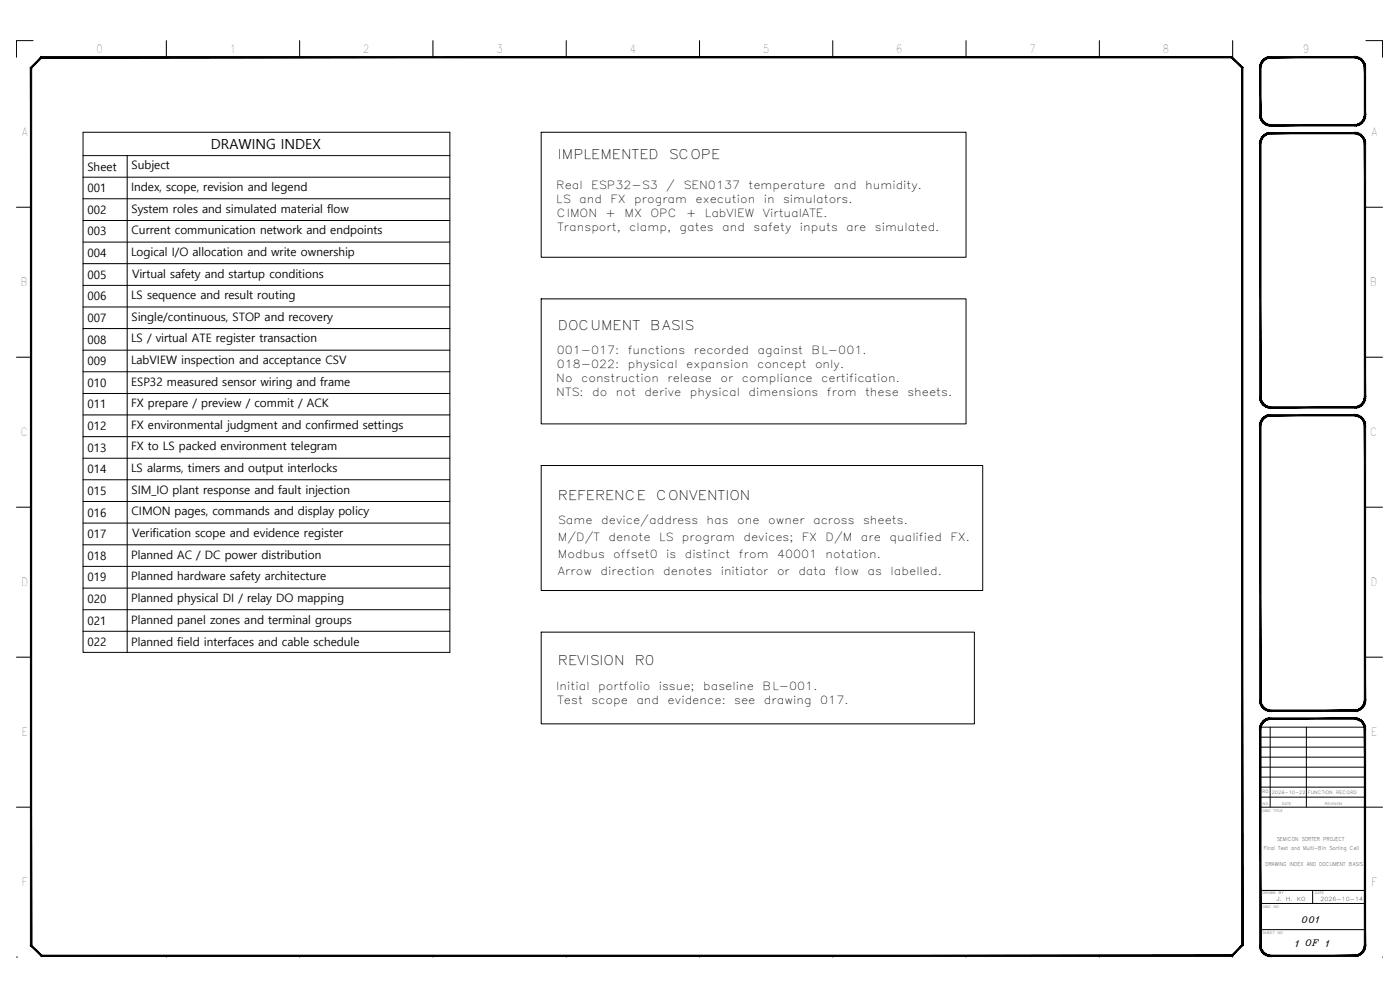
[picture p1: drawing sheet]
<svg xmlns="http://www.w3.org/2000/svg" width="420mm" height="297mm" viewBox="0 0 420 297" stroke-linecap="round" stroke-linejoin="round" font-family="sans-serif">
<g fill="none" stroke="#000" stroke-width=".3">
<path d="M9.9 12.2h-5v5M49.9 12.2v5M89.9 12.2v5M129.9 12.2v5M169.9 12.2v5M209.9 12.2v5M249.9 12.2v5M289.9 12.2v5M329.9 12.2v5M369.9 12.2v5M409.9 12.2h5v5M24.9 39.7h110.1v156h-110.1z"/>
<path d="M162.4 39.7h127.5v37.5h-127.5zM372.8 20.3v17.6M24.9 46.7h110.1M24.9 53.2h110.1M24.9 59.6h110.1M38.2 46.7v149M4.9 62.2h4.4M24.9 66.2h110.1M24.9 72.6h110.1M24.9 79.1h110.1M409.9 62.2h5M24.9 85.6h110.1"/>
<path d="M24.9 92.1h110.1M24.9 98.6h110.1M162.4 89.7h127.5v37.5h-127.5zM4.9 107.2h4.4M24.9 105.1h110.1M24.9 111.5h110.1M24.9 118.1h110.1M409.9 107.2h5M24.9 124.5h110.1M24.9 131h110.1M24.9 137.5h110.1M162.4 139.7h132.5v37.5h-132.5z"/>
<path d="M4.9 152.2h4.4M24.9 143.9h110.1M24.9 150.5h110.1M24.9 156.9h110.1M409.9 152.2h5M24.9 163.5h110.1M24.9 169.9h110.1M24.9 176.5h110.1M4.9 197.2h4.4M24.9 182.9h110.1M24.9 189.4h110.1M162.4 189.7h130v27.5h-130z"/>
<path d="M409.9 197.2h5M378.3 218.2h31.4M381.2 218.2v24M392.1 218.2v24M378.2 239.2h31.4M378.3 236.2h31.3M378.3 233.2h31.3M378.3 230.2h31.3M378.3 227.2h31.4M378.3 224.2h31.4M378.3 221.2h31.4M4.9 242.2h4.4"/>
<path d="M372.8 259.4v24.2M378.2 242.2h31.4M409.9 242.2h5M378.2 278.9h31.4M378.2 271.1h31.4M378.2 267.2h31.4M393.9 267.2v3.9M4.9 287.2h.1M49.9 286.8v.4M89.9 286.8v.4M129.9 286.8v.4M169.9 286.8v.4"/>
<path d="M209.9 286.8v.4M249.9 286.8v.4M289.9 286.8v.4M329.9 286.8v.4M369.9 286.5v.7M414.9 287.2h.1"/>
</g>
<g fill="#000" stroke="#000" stroke-width=".3">
<path d="M380.9 17h.5v.4zM380.9 17v.4h.5zM380.4 17.2l.5-.2v.4zM380.4 17.2l.1 .3 .4-.1zM379.9 17.3l.5-.1 .1 .3zM379.9 17.3l.2 .4 .4-.2zM379.4 17.6l.5-.3 .2 .4zM379.4 17.6l.3 .3 .4-.2zM379 18l.4-.4 .3 .3zM379 18l.3 .2 .4-.3zM379 18l.3 .2-.6 .2zM378.7 18.4l.3 .2 .3-.4zM378.7 18.4l.3 .2-.6 .2zM378.4 18.8l.4 .2 .2-.4zM378.4 18.8l.4 .2-.6 .3zM378.2 19.3l.4 .1 .2-.4zM378.2 19.3l.4 .1-.5 .4zM378.1 19.8l.4 .1 .1-.5zM378.1 19.8l.4 .1-.5 .4zM378.5 19.9l-.5 .4h.4z"/>
<path d="M381.4 17.4h25.1v-.4zM381.4 17h25.1l-25.1 .4z"/>
<path d="M378 34.5h.4l-.3 .5zM378.4 34.5l-.3 .5 .4-.1zM378.1 35l.4-.1-.3 .6zM378.5 34.9l-.3 .6 .4-.1zM378.2 35.5l.4-.1-.2 .6zM378.6 35.4l-.2 .6 .4-.2zM378.4 36l.4-.2-.1 .6zM378.8 35.8l-.1 .6 .3-.2zM378.7 36.4l.3-.2v.6zM379 36.2v.6l.3-.3zM379 36.8l.3-.3 .1 .7zM379.3 36.5l.1 .7 .3-.4zM379.7 36.8l.2 .6-.5-.2zM379.7 36.8l.2 .6 .2-.3zM380.1 37.1l.3 .5-.5-.2zM380.1 37.1l.3 .5 .1-.3zM380.5 37.3l.4 .5-.5-.2zM380.5 37.3l.4 .5v-.4zM380.9 37.4l.5 .4h-.5zM380.9 37.4l.5 .4v-.4z"/>
<path d="M378 20.3l.4 14.2v-14.2zM378 20.3l.4 14.2h-.4z"/>
<path d="M380.9 39.8h.5v.3zM380.9 39.8v.4l.5-.1zM380.4 39.9l.5-.1v.4zM380.4 39.9l.1 .4 .4-.1zM379.9 40.1l.5-.2 .1 .4zM379.9 40.1l.2 .4 .4-.2zM379.4 40.4l.5-.3 .2 .4zM379.4 40.4l.3 .3 .4-.2zM379 40.7l.4-.3 .3 .3zM379 40.7l.3 .3 .4-.3zM379 40.7l.3 .3-.6 .1zM378.7 41.1l.3 .3 .3-.4zM378.7 41.1l.3 .3-.6 .2zM378.4 41.6l.4 .2 .2-.4zM378.4 41.6l.4 .2-.6 .3zM378.2 42.1l.4 .1 .2-.4zM378.2 42.1l.4 .1-.5 .4zM378.1 42.6h.4l.1-.4zM378.1 42.6h.4l-.5 .5zM378.5 42.6l-.5 .5h.4z"/>
<path d="M381.4 37.8h25.1v-.4zM381.4 37.4h25.1l-25.1 .4z"/>
<path d="M406.5 37.4l.5 .4h-.5zM406.5 37.4l.5 .4v-.4zM407 37.4l.5 .2-.5 .2zM407 37.4l.5 .2-.1-.3zM407.4 37.3l.6 .1-.5 .2zM407.4 37.3l.6 .1-.2-.3zM407.8 37.1l.7 .1-.5 .2zM407.8 37.1l.7 .1-.3-.4zM408.2 36.8h.7l-.4 .4zM408.2 36.8h.7l-.3-.3zM408.6 36.5l.6-.1-.3 .4zM408.9 36.2l-.3 .3 .6-.1zM408.9 36.2l.6-.2-.3 .4zM409.1 35.8l-.2 .4 .6-.2zM409.1 35.8l.6-.3-.2 .5zM409.3 35.4l-.2 .4 .6-.3zM409.3 35.4l.5-.4-.1 .5zM409.4 34.9l-.1 .5 .5-.4zM409.8 34.5v.5l-.4-.1zM409.5 34.5l-.1 .4 .4-.4z"/>
<path d="M409.5 20.3l.3 14.2v-14.2zM409.5 20.3l.3 14.2h-.3z"/>
<path d="M409.8 19.8v.5h-.3zM409.4 19.9l.1 .4 .3-.5zM409.7 19.3l.1 .5-.4 .1zM409.3 19.4l.1 .5 .3-.6zM409.5 18.8l.2 .5-.4 .1zM409.1 19l.2 .4 .2-.6zM409.2 18.4l.3 .4-.4 .2zM408.9 18.6l.2 .4 .1-.6zM408.9 18l.3 .4-.3 .2zM408.9 18l-.3 .2 .3 .4zM408.5 17.6l.4 .4-.3 .2zM408.5 17.6l-.3 .3 .4 .3zM408 17.3l.5 .3-.3 .3zM408 17.3l-.2 .4 .4 .2zM407.5 17.2l.5 .1-.2 .4zM407.5 17.2l-.1 .3 .4 .2zM407 17l.5 .2-.1 .3zM407 17v.4l.4 .1zM406.5 17h.5v.4zM406.5 17v.4h.5z"/>
<path d="M378 43.1l.4 76v-76zM378 43.1l.4 76h-.4z"/>
<path d="M381.4 40.1h25.1v-.3zM381.4 39.8h25.1l-25.1 .3z"/>
<path d="M409.5 43.1l.3 76v-76zM409.5 43.1l.3 76h-.3z"/>
<path d="M409.8 42.6v.5h-.3zM409.4 42.6l.1 .5 .3-.5zM409.7 42.1l.1 .5h-.4zM409.3 42.2l.1 .4 .3-.5zM409.5 41.6l.2 .5-.4 .1zM409.1 41.8l.2 .4 .2-.6zM409.2 41.1l.3 .5-.4 .2zM408.9 41.4l.2 .4 .1-.7zM408.9 40.7l.3 .4-.3 .3zM408.9 40.7l-.3 .3 .3 .4zM408.5 40.4l.4 .3-.3 .3zM408.5 40.4l-.3 .3 .4 .3zM408 40.1l.5 .3-.3 .3zM408 40.1l-.2 .4 .4 .2zM407.5 39.9l.5 .2-.2 .4zM407.5 39.9l-.1 .4 .4 .2zM407 39.8l.5 .1-.1 .4zM407 39.8v.4l.4 .1zM406.5 39.8h.5v.4zM406.5 39.8v.3l.5 .1z"/>
<path d="M378 119.1h.4l-.3 .5zM378.4 119.1l-.3 .5h.4zM378.1 119.6h.4l-.3 .5zM378.5 119.6l-.3 .5 .4-.1zM378.2 120.1l.4-.1-.2 .6zM378.6 120l-.2 .6 .4-.2zM378.4 120.6l.4-.2-.1 .7zM378.8 120.4l-.1 .7 .3-.3zM378.7 121.1l.3-.3v.7zM379 120.8v.7l.3-.3zM379 121.5l.3-.3 .1 .6zM379.3 121.2l.1 .6 .3-.3zM379.7 121.5l.2 .6-.5-.3zM379.7 121.5l.2 .6 .2-.4zM380.1 121.7l.3 .6-.5-.2zM380.1 121.7l.3 .6 .1-.4zM380.5 121.9l.4 .5-.5-.1zM380.5 121.9l.4 .5v-.4zM380.9 122l.5 .4h-.5zM380.9 122l.5 .4v-.4z"/>
<path d="M378 127.7l.4 82.4v-82.4zM378 127.7l.4 82.4h-.4z"/>
<path d="M381.4 122v.4l25.1-.4zM381.4 122.4l25.1-.4v.4z"/>
<path d="M381.4 124.4v.4l25.1-.4zM381.4 124.8l25.1-.4v.4z"/>
<path d="M380.9 124.5l.5-.1v.4zM380.9 124.5v.3h.5zM380.4 124.6l.5-.1v.3zM380.4 124.6l.1 .3 .4-.1zM379.9 124.8l.5-.2 .1 .3zM379.9 124.8l.2 .3 .4-.2zM379.4 125l.5-.2 .2 .3zM379.4 125l.3 .4 .4-.3zM379 125.4l.4-.4 .3 .4zM379 125.4l.3 .3 .4-.3zM379 125.4l.3 .3-.6 .1zM378.7 125.8l.3 .2 .3-.3zM378.7 125.8l.3 .2-.6 .2zM378.4 126.2l.4 .2 .2-.4zM378.4 126.2l.4 .2-.6 .3zM378.2 126.7l.4 .1 .2-.4zM378.2 126.7l.4 .1-.5 .4zM378.1 127.2l.4 .1 .1-.5zM378.1 127.2l.4 .1-.5 .4zM378.5 127.3l-.5 .4h.4z"/>
<path d="M406.5 122l.5 .4h-.5zM406.5 122l.5 .4v-.4zM407 122l.5 .3-.5 .1zM407 122l.5 .3-.1-.4zM407.4 121.9l.6 .2-.5 .2zM407.4 121.9l.6 .2-.2-.4zM407.8 121.7l.7 .1-.5 .3zM407.8 121.7l.7 .1-.3-.3zM408.2 121.5h.7l-.4 .3zM408.2 121.5h.7l-.3-.3zM408.6 121.2l.6-.1-.3 .4zM408.9 120.8l-.3 .4 .6-.1zM408.9 120.8l.6-.2-.3 .5zM409.1 120.4l-.2 .4 .6-.2zM409.1 120.4l.6-.3-.2 .5zM409.3 120l-.2 .4 .6-.3zM409.3 120l.5-.4-.1 .5zM409.4 119.6l-.1 .4 .5-.4zM409.8 119.1v.5h-.4zM409.5 119.1l-.1 .5 .4-.5z"/>
<path d="M409.8 127.2v.5h-.3zM409.4 127.3l.1 .4 .3-.5zM409.7 126.7l.1 .5-.4 .1zM409.3 126.8l.1 .5 .3-.6zM409.5 126.2l.2 .5-.4 .1zM409.1 126.4l.2 .4 .2-.6zM409.2 125.8l.3 .4-.4 .2zM408.9 126l.2 .4 .1-.6zM408.9 125.4l.3 .4-.3 .2zM408.9 125.4l-.3 .3 .3 .3zM408.5 125l.4 .4-.3 .3zM408.5 125l-.3 .4 .4 .3zM408 124.8l.5 .2-.3 .4zM408 124.8l-.2 .3 .4 .3zM407.5 124.6l.5 .2-.2 .3zM407.5 124.6l-.1 .3 .4 .2zM407 124.5l.5 .1-.1 .3zM407 124.5v.3l.4 .1zM406.5 124.4l.5 .1v.3zM406.5 124.4v.4h.5z"/>
<path d="M409.5 127.7l.3 82.4v-82.4zM409.5 127.7l.3 82.4h-.3z"/>
<path d="M378 210.1h.4l-.3 .5zM378.4 210.1l-.3 .5h.4zM378.1 210.6h.4l-.3 .5zM378.5 210.6l-.3 .5 .4-.1zM378.2 211.1l.4-.1-.2 .6zM378.6 211l-.2 .6 .4-.2zM378.4 211.6l.4-.2-.1 .7zM378.8 211.4l-.1 .7 .3-.3zM378.7 212.1l.3-.3v.7zM379 211.8v.7l.3-.3zM379 212.5l.3-.3 .1 .6zM379.3 212.2l.1 .6 .3-.3zM379.7 212.5l.2 .6-.5-.3zM379.7 212.5l.2 .6 .2-.4zM380.1 212.7l.3 .6-.5-.2zM380.1 212.7l.3 .6 .1-.4zM380.5 212.9l.4 .5-.5-.1zM380.5 212.9l.4 .5v-.4zM380.9 213l.5 .4h-.5zM380.9 213l.5 .4v-.4z"/>
<path d="M378 218.7l.4 64.9v-64.9zM378 218.7l.4 64.9h-.4z"/>
<path d="M381.4 213v.4l25.1-.4zM381.4 213.4l25.1-.4v.4z"/>
<path d="M381.4 215.4v.4l25.1-.4zM381.4 215.8l25.1-.4v.4z"/>
<path d="M380.9 215.4h.5v.4zM380.9 215.4v.4h.5zM380.4 215.6l.5-.2v.4zM380.4 215.6l.1 .3 .4-.1zM379.9 215.8l.5-.2 .1 .3zM379.9 215.8l.2 .3 .4-.2zM379.4 216l.5-.2 .2 .3zM379.4 216l.3 .4 .4-.3zM379 216.4l.4-.4 .3 .4zM379 216.4l.3 .3 .4-.3zM379 216.4l.3 .3-.6 .1zM378.7 216.8l.3 .2 .3-.3zM378.7 216.8l.3 .2-.6 .2zM378.4 217.2l.4 .2 .2-.4zM378.4 217.2l.4 .2-.6 .3zM378.2 217.7l.4 .1 .2-.4zM378.2 217.7l.4 .1-.5 .4zM378.1 218.2l.4 .1 .1-.5zM378.1 218.2l.4 .1-.5 .4zM378.5 218.3l-.5 .4h.4z"/>
<path d="M406.5 213l.5 .4h-.5zM406.5 213l.5 .4v-.4zM407 213l.5 .3-.5 .1zM407 213l.5 .3-.1-.4zM407.4 212.9l.6 .2-.5 .2zM407.4 212.9l.6 .2-.2-.4zM407.8 212.7l.7 .1-.5 .3zM407.8 212.7l.7 .1-.3-.3zM408.2 212.5h.7l-.4 .3zM408.2 212.5h.7l-.3-.3zM408.6 212.2l.6-.1-.3 .4zM408.9 211.8l-.3 .4 .6-.1zM408.9 211.8l.6-.2-.3 .5zM409.1 211.4l-.2 .4 .6-.2zM409.1 211.4l.6-.3-.2 .5zM409.3 211l-.2 .4 .6-.3zM409.3 211l.5-.4-.1 .5zM409.4 210.6l-.1 .4 .5-.4zM409.8 210.1v.5h-.4zM409.5 210.1l-.1 .5 .4-.5z"/>
<path d="M409.8 218.2v.5h-.3zM409.4 218.3l.1 .4 .3-.5zM409.7 217.7l.1 .5-.4 .1zM409.3 217.8l.1 .5 .3-.6zM409.5 217.2l.2 .5-.4 .1zM409.1 217.4l.2 .4 .2-.6zM409.2 216.8l.3 .4-.4 .2zM408.9 217l.2 .4 .1-.6zM408.9 216.4l.3 .4-.3 .2zM408.9 216.4l-.3 .3 .3 .3zM408.5 216l.4 .4-.3 .3zM408.5 216l-.3 .4 .4 .3zM408 215.8l.5 .2-.3 .4zM408 215.8l-.2 .3 .4 .3zM407.5 215.6l.5 .2-.2 .3zM407.5 215.6l-.1 .3 .4 .2zM407 215.4l.5 .2-.1 .3zM407 215.4v.4l.4 .1zM406.5 215.4h.5v.4zM406.5 215.4v.4h.5z"/>
<path d="M409.5 218.7l.3 64.9v-64.9zM409.5 218.7l.3 64.9h-.3z"/>
<path d="M372.6 20.4v263.2l.4 .1zM372.6 20.4l.4-.2v263.5zM369.6 17.4l3 3 .4-.2zM369.8 17l3.2 3.2-3.4-2.8zM12.5 17.4h357.1l.2-.4zM12.4 17h357.4l-357.3 .4zM12.4 17l-2.9 3.4 3-3zM12.4 17l-2.9 3.4-.4-.2zM9.1 20.2l.4 263.4v-263.2zM9.1 20.2l.4 263.4-.4 .1zM9.1 283.7l3.4 2.9-3-3zM9.1 283.7l3.4 2.9-.1 .4zM12.5 286.6l-.1 .4 357.2-.4zM12.4 287l357.2-.4 .2 .4zM369.6 286.6l.2 .4 2.8-3.4zM372.6 283.6l.4 .1-3.2 3.3z"/>
<path d="M378 283.6h.4l-.3 .6zM378.4 283.6l-.3 .6 .4-.1zM378.1 284.2l.4-.1-.3 .6zM378.5 284.1l-.3 .6 .4-.1zM378.2 284.7l.4-.1-.2 .6zM378.6 284.6l-.2 .6 .4-.2zM378.4 285.2l.4-.2-.1 .6zM378.8 285l-.1 .6 .3-.2zM378.7 285.6l.3-.2v.6zM379 285.4v.6l.3-.3zM379 286l.3-.3 .1 .6zM379.3 285.7l.1 .6 .3-.3zM379.7 286l.2 .6-.5-.3zM379.7 286l.2 .6 .2-.3zM380.1 286.3l.3 .5-.5-.2zM380.1 286.3l.3 .5 .1-.4zM380.5 286.4l.4 .5-.5-.1zM380.5 286.4l.4 .5v-.4zM380.9 286.5l.5 .5-.5-.1zM380.9 286.5l.5 .5v-.4z"/>
<path d="M381.4 286.6v.4l25.1-.4zM381.4 287l25.1-.4v.4z"/>
<path d="M406.5 286.6l.5 .3-.5 .1zM406.5 286.6l.5 .3v-.4zM407 286.5l.5 .3-.5 .1zM407 286.5l.5 .3-.1-.4zM407.4 286.4l.6 .2-.5 .2zM407.4 286.4l.6 .2-.2-.3zM407.8 286.3h.7l-.5 .3zM407.8 286.3h.7l-.3-.3zM408.2 286h.7l-.4 .3zM408.2 286h.7l-.3-.3zM408.6 285.7l.6-.1-.3 .4zM408.9 285.4l-.3 .3 .6-.1zM408.9 285.4l.6-.2-.3 .4zM409.1 285l-.2 .4 .6-.2zM409.1 285l.6-.3-.2 .5zM409.3 284.6l-.2 .4 .6-.3zM409.3 284.6l.5-.4-.1 .5zM409.4 284.1l-.1 .5 .5-.4zM409.8 283.6v.6l-.4-.1zM409.5 283.6l-.1 .5 .4-.5z"/>
</g>
<text font-size="4.2" x="63.3" y="44.7">DRAWING INDEX</text>
<g font-size="4">
<text x="167.4" y="47.7">IMPLEMENTED</text>
<text x="200.7" y="47.7">SCOPE</text>
<text x="167.4" y="99.2">DOCUMENT</text>
<text x="195.1" y="99.2">BASIS</text>
<text x="167.4" y="150.1">REFERENCE</text>
<text x="196.9" y="150.1">CONVENTION</text>
<text x="167.4" y="199.6">REVISION</text>
<text x="190.5" y="199.6">R0</text>
</g>
<g font-size="3.5">
<text x="26.2" y="51.2">Sheet</text>
<text x="39.4" y="50.8">Subject</text>
<text x="26.3" y="57.7">001</text>
<text x="39.3" y="57.3">Index, scope, revision and legend</text>
<text x="26.3" y="64.1">002</text>
<text x="39.4" y="63.8">System roles and simulated material flow</text>
<text x="26.3" y="70.6">003</text>
<text x="39.5" y="70.3">Current communication network and endpoints</text>
<text x="26.3" y="77.1">004</text>
<text x="39.3" y="76.8">Logical I/O allocation and write ownership</text>
<text x="26.3" y="83.6">005</text>
<text x="39.6" y="83.3">Virtual safety and startup conditions</text>
<text x="39.3" y="89.8">LS sequence and result routing</text>
<text x="26.3" y="90.1">006</text>
<text x="26.3" y="96.6">007</text>
<text x="39.4" y="96.3">Single/continuous, STOP and recovery</text>
<text x="26.3" y="103.1">008</text>
<text x="39.3" y="102.7">LS / virtual ATE register transaction</text>
<text x="26.3" y="109.6">009</text>
<text x="39.3" y="109.2">LabVIEW inspection and acceptance CSV</text>
<text x="26.3" y="116">010</text>
<text x="39.3" y="115.7">ESP32 measured sensor wiring and frame</text>
<text x="26.3" y="122.5">011</text>
<text x="39.3" y="122.2">FX prepare / preview / commit / ACK</text>
<text x="26.3" y="129">012</text>
<text x="39.3" y="128.7">FX environmental judgment and confirmed settings</text>
<text x="26.3" y="135.5">013</text>
<text x="39.3" y="135.1">FX to LS packed environment telegram</text>
<text x="26.3" y="142">014</text>
<text x="39.3" y="141.6">LS alarms, timers and output interlocks</text>
<text x="26.3" y="148.5">015</text>
<text x="39.4" y="148.1">SIM_IO plant response and fault injection</text>
<text x="26.3" y="155">016</text>
<text x="39.5" y="154.6">CIMON pages, commands and display policy</text>
<text x="26.3" y="161.5">017</text>
<text x="39.6" y="161.1">Verification scope and evidence register</text>
<text x="26.3" y="168">018</text>
<text x="39.3" y="167.6">Planned AC / DC power distribution</text>
<text x="26.3" y="174.4">019</text>
<text x="39.3" y="174.1">Planned hardware safety architecture</text>
<text x="26.3" y="180.9">020</text>
<text x="39.3" y="180.6">Planned physical DI / relay DO mapping</text>
<text x="26.3" y="187.4">021</text>
<text x="39.3" y="187.1">Planned panel zones and terminal groups</text>
<text x="26.3" y="193.8">022</text>
<text x="39.3" y="193.9">Planned field interfaces and cable schedule</text>
</g>
<g font-size="3.4">
<text x="29" y="15.9">0</text>
<text x="69.2" y="15.9">1</text>
<text x="109" y="15.9">2</text>
<text x="149" y="15.9">3</text>
<text x="189" y="16">4</text>
<text x="229" y="15.9">5</text>
<text x="269" y="15.9">6</text>
<text x="309" y="15.9">7</text>
<text x="349" y="15.9">8</text>
<text x="391" y="15.9">9</text>
<text x="6.4" y="40.9">A</text>
<text x="411.4" y="40.9">A</text>
<text x="166.9" y="56.8">Real</text>
<text x="177.5" y="56.8">ESP32-S3</text>
<text x="200" y="56.8">/</text>
<text x="205.1" y="56.8">SEN0137</text>
<text x="224.6" y="56.8">temperature</text>
<text x="250.2" y="56.8">and</text>
<text x="259.6" y="56.8">humidity.</text>
<text x="166.9" y="61">LS</text>
<text x="167.1" y="65.2">CIMON</text>
<text x="173.8" y="61">and</text>
<text x="181.8" y="65.2">+</text>
<text x="183.2" y="61">FX</text>
<text x="187.4" y="65.2">MX</text>
<text x="190.3" y="61">program</text>
<text x="195.2" y="65.2">OPC</text>
<text x="205.9" y="65.2">+</text>
<text x="208.8" y="61">execution</text>
<text x="211.6" y="65.2">LabVIEW</text>
<text x="228.9" y="65.2">VirtualATE.</text>
<text x="229.2" y="61">in</text>
<text x="235" y="61">simulators.</text>
<text x="167.3" y="69.3">Transport,</text>
<text x="188.9" y="69.3">clamp,</text>
<text x="204" y="69.3">gates</text>
<text x="216.8" y="69.3">and</text>
<text x="226.2" y="69.3">safety</text>
<text x="240.1" y="69.3">inputs</text>
<text x="254" y="69.3">are</text>
<text x="262.6" y="69.3">simulated.</text>
<text x="6.3" y="85.9">B</text>
<text x="411.3" y="85.9">B</text>
<text x="167.1" y="106.4">001-017:</text>
<text x="188.4" y="106.4">functions</text>
<text x="208.2" y="106.4">recorded</text>
<text x="227.3" y="106.4">against</text>
<text x="243.5" y="106.4">BL-001.</text>
<text x="167.1" y="110.5">018-022:</text>
<text x="188.4" y="110.5">physical</text>
<text x="206" y="110.5">expansion</text>
<text x="227.2" y="110.5">concept</text>
<text x="244.6" y="110.5">only.</text>
<text x="166.9" y="114.7">No</text>
<text x="166.9" y="118.8">NTS:</text>
<text x="174.4" y="114.7">construction</text>
<text x="177.7" y="118.8">do</text>
<text x="184.8" y="118.8">not</text>
<text x="193.4" y="118.8">derive</text>
<text x="200.3" y="114.7">release</text>
<text x="207.1" y="118.8">physical</text>
<text x="216.3" y="114.7">or</text>
<text x="222.7" y="114.7">compliance</text>
<text x="224.6" y="118.8">dimensions</text>
<text x="246.5" y="114.7">certification.</text>
<text x="248.2" y="118.8">from</text>
<text x="259.6" y="118.8">these</text>
<text x="272.3" y="118.8">sheets.</text>
<text x="6.3" y="130.9">C</text>
<text x="411.3" y="130.9">C</text>
<text x="167.4" y="157.2">Same</text>
<text x="180.4" y="157.2">device/address</text>
<text x="212.1" y="157.2">has</text>
<text x="221.2" y="157.2">one</text>
<text x="230.5" y="157.2">owner</text>
<text x="244" y="157.2">across</text>
<text x="259" y="157.2">sheets.</text>
<text x="167.4" y="162.2">M/D/T</text>
<text x="167.4" y="167.3">Modbus</text>
<text x="182.6" y="162.2">denote</text>
<text x="184.1" y="167.3">offset0</text>
<text x="197.8" y="162.2">LS</text>
<text x="199.9" y="167.3">is</text>
<text x="204.7" y="162.2">program</text>
<text x="205.5" y="167.3">distinct</text>
<text x="221.8" y="167.3">from</text>
<text x="223.1" y="162.2">devices;</text>
<text x="233.2" y="167.3">40001</text>
<text x="240.7" y="162.2">FX</text>
<text x="247.8" y="167.3">notation.</text>
<text x="247.8" y="162.2">D/M</text>
<text x="258.4" y="162.2">are</text>
<text x="266.9" y="162.2">qualified</text>
<text x="285.3" y="162.2">FX.</text>
<text x="167.4" y="172.4">Arrow</text>
<text x="180.2" y="172.4">direction</text>
<text x="199" y="172.4">denotes</text>
<text x="216.3" y="172.4">initiator</text>
<text x="233.2" y="172.4">or</text>
<text x="239.6" y="172.4">data</text>
<text x="250.5" y="172.4">flow</text>
<text x="260.4" y="172.4">as</text>
<text x="267.3" y="172.4">labelled.</text>
<text x="6.4" y="175.9">D</text>
<text x="411.4" y="175.9">D</text>
<text x="166.9" y="207.2">Initial</text>
<text x="179.5" y="207.2">portfolio</text>
<text x="197.7" y="207.2">issue;</text>
<text x="211" y="207.2">baseline</text>
<text x="228.8" y="207.2">BL-001.</text>
<text x="167.3" y="211.3">Test</text>
<text x="177.5" y="211.3">scope</text>
<text x="191" y="211.3">and</text>
<text x="200.4" y="211.3">evidence:</text>
<text x="220.3" y="211.3">see</text>
<text x="229.3" y="211.3">drawing</text>
<text x="246.2" y="211.3">017.</text>
<text x="6.5" y="220.9">E</text>
<text x="411.5" y="220.9">E</text>
<text x="6.6" y="265.9">F</text>
<text x="411.6" y="265.9">F</text>
</g>
<g font-size="2.7">
<text x="390.7" y="276.8">001</text>
<text x="388.8" y="284">1 OF</text>
<text x="397.9" y="284">1</text>
</g>
<g font-size="1.7">
<text x="383.1" y="270.3">J.</text>
<text x="385.9" y="270.3">H.</text>
<text x="389.2" y="270.3">KO</text>
<text x="396.3" y="270.3">2026-10-14</text>
</g>
<g font-size="1.6">
<text x="379.3" y="254.9">Final Test and Multi-Bin Sorting Cell</text>
<text x="383.2" y="252.4">SEMICON SORTER PROJECT</text>
<text x="379.8" y="260">DRAWING INDEX AND DOCUMENT BASIS</text>
</g>
<g font-size="1.3">
<text x="378.8" y="238.1">R0</text>
<text x="381.7" y="238.1">2026-10-22</text>
<text x="392.5" y="238.2">FUNCTION</text>
<text x="401" y="238.2">RECORD</text>
</g>
<g font-size="1.1">
<text x="378.9" y="243.5">DWG</text>
<text x="378.9" y="241.5">NO.</text>
<text x="382.2" y="243.5">TITLE</text>
<text x="384.8" y="241.5">DATE</text>
<text x="397.6" y="241.5">REVISION</text>
<text x="378.9" y="268.3">DRAWN</text>
<text x="383.7" y="268.3">BY</text>
<text x="394.6" y="268.3">DATE</text>
<text x="378.9" y="272.5">DWG</text>
<text x="382.2" y="272.5">NO</text>
<text x="378.9" y="280.2">SHEET</text>
<text x="383.4" y="280.2">NO</text>
</g>
</svg>
